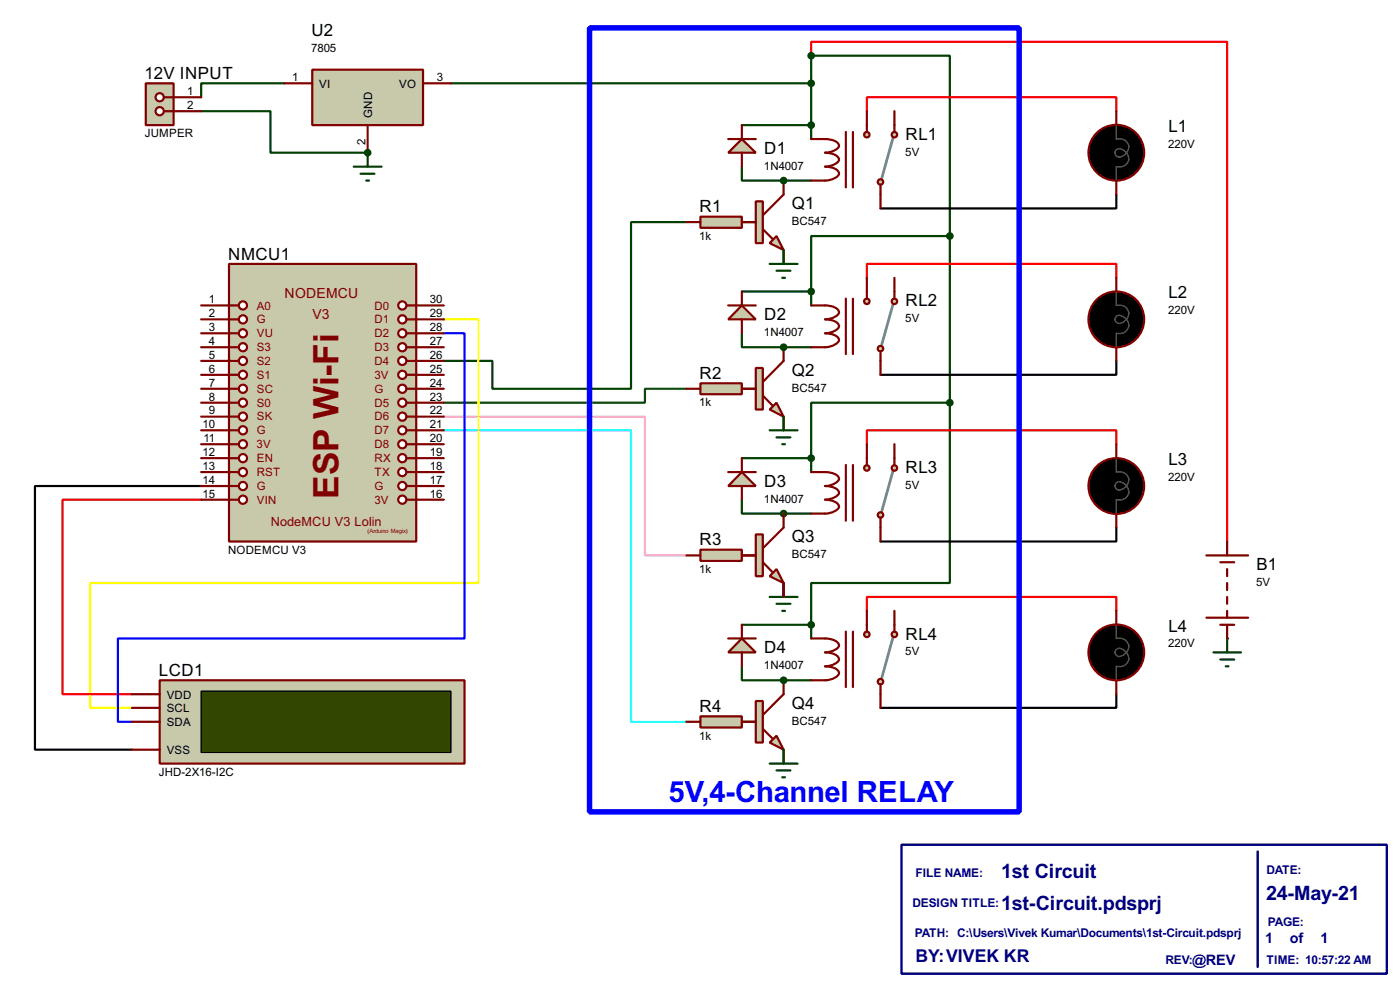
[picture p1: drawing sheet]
<svg xmlns="http://www.w3.org/2000/svg" width="256mm" height="180mm" viewBox="0 0 256 180" stroke-linecap="round" stroke-linejoin="round" font-family="sans-serif">
<circle cx="143.6" cy="33.1" r=".2" fill="#004000"/>
<path d="M135.9 30.5v2.6h12.7" fill="none" stroke="#004000" stroke-width=".4"/>
<circle cx="143.6" cy="63.6" r=".2" fill="#004000"/>
<path d="M135.9 61v2.6h12.7M135.9 91.5v2.5h12.7" fill="none" stroke="#004000" stroke-width=".4"/>
<circle cx="143.6" cy="124.5" r=".2" fill="#004000"/>
<path d="M135.9 122v2.5h12.7" fill="none" stroke="#004000" stroke-width=".4"/>
<circle cx="143.6" cy="94" r=".2" fill="#004000"/>
<g fill="none" stroke="#004000" stroke-width=".4">
<path d="M52.1 15.3h-15.2v2.5M82.6 15.3h66M135.9 22.9h12.7M148.6 25.5v-15.3h25.4v33M125.8 40.7h-10.2v30.5h-25.4v-5.1h-8.9M135.9 53.4h12.7M148.6 53.4v2.5M174 43.2h-25.4v10.2M174 43.2v30.5M174 73.7v33h-25.4v7.7M174 73.7h-25.4v10.2M135.9 83.9h12.7"/>
<path d="M148.6 83.9v2.5M135.9 114.4h12.7M143.6 106.7v2.6M148.6 114.4v2.5"/>
</g>
<path d="M125.8 71.2h-7.6v2.5h-36.9" fill="none" stroke="#008000" stroke-width=".4"/>
<path d="M81.3 76.3h36.9v25.4h7.6" fill="none" stroke="#ff80ff" stroke-width=".4"/>
<path d="M81.3 78.8h34.3v53.3h10.2" fill="none" stroke="#0ff" stroke-width=".4"/>
<circle cx="67.4" cy="28" r=".2" fill="#004000"/>
<path d="M36.9 20.4h12.7v7.6h17.8" fill="none" stroke="#004000" stroke-width=".4"/>
<path d="M204.5 35.6v2.6h-43.2M204.5 66.1v2.5h-43.2M36.9 89h-30.5v48.2h17.8M204.5 96.6v2.5h-43.2M204.5 127.1v2.5h-43.2" fill="none" stroke="#000" stroke-width=".4"/>
<path d="M81.3 58.5h6.4v48.2h-71.1v22.9h7.6" fill="none" stroke="#ff0" stroke-width=".4"/>
<path d="M148.6 10.2v-2.5h76.2v91.4M158.8 20.4v-2.6h45.7v2.6M158.8 50.9v-2.6h45.7v2.6M36.9 91.5h-25.4v35.6h12.7M158.8 81.3v-2.5h45.7v2.5M158.8 111.8v-2.5h45.7v2.5" fill="none" stroke="#f00" stroke-width=".4"/>
<path d="M81.3 61h3.8v55.9h-63.5v15.2h2.6" fill="none" stroke="#00f" stroke-width=".4"/>
<circle cx="224.8" cy="116.9" r=".2" fill="#004000"/>
<path d="M42 48.3h34.3v50.8h-34.3z" fill="#c8c8aa" stroke="#800000" stroke-width=".4"/>
<path d="M42 55.9h1.7" fill="none" stroke="#800000" stroke-width=".4"/>
<circle cx="44.5" cy="58.5" r=".75" fill="#feffff" stroke="#800000" stroke-width=".4"/>
<path d="M42 58.5h1.7" fill="none" stroke="#800000" stroke-width=".4"/>
<circle cx="44.5" cy="61" r=".75" fill="#feffff" stroke="#800000" stroke-width=".4"/>
<path d="M42 61h1.7" fill="none" stroke="#800000" stroke-width=".4"/>
<circle cx="44.5" cy="63.6" r=".75" fill="#feffff" stroke="#800000" stroke-width=".4"/>
<path d="M42 63.6h1.7" fill="none" stroke="#800000" stroke-width=".4"/>
<circle cx="44.5" cy="66.1" r=".75" fill="#feffff" stroke="#800000" stroke-width=".4"/>
<path d="M42 66.1h1.7" fill="none" stroke="#800000" stroke-width=".4"/>
<circle cx="44.5" cy="68.6" r=".75" fill="#feffff" stroke="#800000" stroke-width=".4"/>
<path d="M42 68.6h1.7" fill="none" stroke="#800000" stroke-width=".4"/>
<circle cx="44.5" cy="71.2" r=".75" fill="#feffff" stroke="#800000" stroke-width=".4"/>
<path d="M42 71.2h1.7" fill="none" stroke="#800000" stroke-width=".4"/>
<circle cx="44.5" cy="73.7" r=".75" fill="#feffff" stroke="#800000" stroke-width=".4"/>
<path d="M42 73.7h1.7" fill="none" stroke="#800000" stroke-width=".4"/>
<circle cx="44.5" cy="76.3" r=".75" fill="#feffff" stroke="#800000" stroke-width=".4"/>
<path d="M42 76.3h1.7" fill="none" stroke="#800000" stroke-width=".4"/>
<circle cx="44.5" cy="78.8" r=".75" fill="#feffff" stroke="#800000" stroke-width=".4"/>
<path d="M42 78.8h1.7" fill="none" stroke="#800000" stroke-width=".4"/>
<circle cx="44.5" cy="81.3" r=".75" fill="#feffff" stroke="#800000" stroke-width=".4"/>
<path d="M42 81.3h1.7" fill="none" stroke="#800000" stroke-width=".4"/>
<circle cx="44.5" cy="83.9" r=".75" fill="#feffff" stroke="#800000" stroke-width=".4"/>
<path d="M42 83.9h1.7" fill="none" stroke="#800000" stroke-width=".4"/>
<circle cx="44.5" cy="86.4" r=".75" fill="#feffff" stroke="#800000" stroke-width=".4"/>
<path d="M42 86.4h1.7" fill="none" stroke="#800000" stroke-width=".4"/>
<circle cx="44.5" cy="89" r=".75" fill="#feffff" stroke="#800000" stroke-width=".4"/>
<path d="M42 89h1.7" fill="none" stroke="#800000" stroke-width=".4"/>
<circle cx="44.5" cy="91.5" r=".75" fill="#feffff" stroke="#800000" stroke-width=".4"/>
<path d="M42 91.5h1.7" fill="none" stroke="#800000" stroke-width=".4"/>
<circle cx="44.5" cy="55.9" r=".75" fill="#feffff" stroke="#800000" stroke-width=".4"/>
<path d="M74.5 55.9h1.8" fill="none" stroke="#800000" stroke-width=".4"/>
<circle cx="73.7" cy="58.5" r=".75" fill="#feffff" stroke="#800000" stroke-width=".4"/>
<path d="M74.5 58.5h1.8" fill="none" stroke="#800000" stroke-width=".4"/>
<circle cx="73.7" cy="61" r=".75" fill="#feffff" stroke="#800000" stroke-width=".4"/>
<path d="M74.5 61h1.8" fill="none" stroke="#800000" stroke-width=".4"/>
<circle cx="73.7" cy="63.6" r=".75" fill="#feffff" stroke="#800000" stroke-width=".4"/>
<path d="M74.5 63.6h1.8" fill="none" stroke="#800000" stroke-width=".4"/>
<circle cx="73.7" cy="66.1" r=".75" fill="#feffff" stroke="#800000" stroke-width=".4"/>
<path d="M74.5 66.1h1.8" fill="none" stroke="#800000" stroke-width=".4"/>
<circle cx="73.7" cy="68.6" r=".75" fill="#feffff" stroke="#800000" stroke-width=".4"/>
<path d="M74.5 68.6h1.8" fill="none" stroke="#800000" stroke-width=".4"/>
<circle cx="73.7" cy="71.2" r=".75" fill="#feffff" stroke="#800000" stroke-width=".4"/>
<path d="M74.5 71.2h1.8" fill="none" stroke="#800000" stroke-width=".4"/>
<circle cx="73.7" cy="73.7" r=".75" fill="#feffff" stroke="#800000" stroke-width=".4"/>
<path d="M74.5 73.7h1.8" fill="none" stroke="#800000" stroke-width=".4"/>
<circle cx="73.7" cy="76.3" r=".75" fill="#feffff" stroke="#800000" stroke-width=".4"/>
<path d="M74.5 76.3h1.8" fill="none" stroke="#800000" stroke-width=".4"/>
<circle cx="73.7" cy="78.8" r=".75" fill="#feffff" stroke="#800000" stroke-width=".4"/>
<path d="M74.5 78.8h1.8" fill="none" stroke="#800000" stroke-width=".4"/>
<circle cx="73.7" cy="81.3" r=".75" fill="#feffff" stroke="#800000" stroke-width=".4"/>
<path d="M74.5 81.3h1.8" fill="none" stroke="#800000" stroke-width=".4"/>
<circle cx="73.7" cy="83.9" r=".75" fill="#feffff" stroke="#800000" stroke-width=".4"/>
<path d="M74.5 83.9h1.8" fill="none" stroke="#800000" stroke-width=".4"/>
<circle cx="73.7" cy="86.4" r=".75" fill="#feffff" stroke="#800000" stroke-width=".4"/>
<path d="M74.5 86.4h1.8" fill="none" stroke="#800000" stroke-width=".4"/>
<circle cx="73.7" cy="89" r=".75" fill="#feffff" stroke="#800000" stroke-width=".4"/>
<path d="M74.5 89h1.8" fill="none" stroke="#800000" stroke-width=".4"/>
<circle cx="73.7" cy="91.5" r=".75" fill="#feffff" stroke="#800000" stroke-width=".4"/>
<path d="M74.5 91.5h1.8" fill="none" stroke="#800000" stroke-width=".4"/>
<circle cx="73.7" cy="55.9" r=".75" fill="#feffff" stroke="#800000" stroke-width=".4"/>
<g fill="none" stroke="#800000" stroke-width=".4">
<path d="M36.9 55.9h5.1M36.9 58.5h5.1M76.3 55.9h5M76.3 58.5h5M36.9 61h5.1M36.9 63.6h5.1M36.9 66.1h5.1M36.9 68.6h5.1M36.9 71.2h5.1M36.9 73.7h5.1M36.9 76.3h5.1M36.9 78.8h5.1"/>
<path d="M76.3 61h5M76.3 63.6h5M76.3 66.1h5M76.3 68.6h5M76.3 71.2h5M76.3 73.7h5M76.3 76.3h5M76.3 78.8h5M36.9 81.3h5.1M36.9 83.9h5.1M36.9 86.4h5.1M36.9 89h5.1"/>
<path d="M36.9 91.5h5.1M76.3 81.3h5M76.3 83.9h5M76.3 86.4h5M76.3 89h5M76.3 91.5h5"/>
</g>
<path d="M135.9 25.5l2.6 2.5h-5.1z" fill="#c8c8aa" stroke="#800000" stroke-width=".4"/>
<path d="M133.4 25.5h5.1M135.9 22.9v2.6M135.9 28v2.5" fill="none" stroke="#800000" stroke-width=".4"/>
<path d="M163.6 25.2l-2 7.4" fill="none" stroke="#808080" stroke-width=".5"/>
<g fill="#c8c8aa" stroke="#800000" stroke-width=".4">
<circle cx="161.3" cy="33.3" r=".5"/>
<circle cx="163.8" cy="24.7" r=".5"/>
</g>
<path d="M163.9 22.9v1.3" fill="none" stroke="#800000" stroke-width=".4"/>
<circle cx="158.8" cy="24.7" r=".5" fill="#c8c8aa" stroke="#800000" stroke-width=".4"/>
<path d="M148.6 25.5a8.7 8.7 0 0 1 4.3 .3 .87 .87 0 0 1 .7 1.2 3.2 3.2 0 0 1-2.4 1 2.33 2.33 0 0 1 2.5 1.3 2.68 2.68 0 0 1-2.5 1.2 3.1 3.1 0 0 1 2.4 .9 .88 .88 0 0 1-.7 1.2 7.1 7.1 0 0 1-4.3 .5M155 24.2v10.1M156.3 24.2v10.1M158.8 20.4v3.8M161.3 33.8v4.4M163.9 20.4v2.5" fill="none" stroke="#800000" stroke-width=".4"/>
<path d="M135.9 55.9l2.6 2.6h-5.1z" fill="#c8c8aa" stroke="#800000" stroke-width=".4"/>
<path d="M133.4 55.9h5.1M135.9 53.4v2.5M135.9 58.5v2.5" fill="none" stroke="#800000" stroke-width=".4"/>
<path d="M163.6 55.7l-2 7.3" fill="none" stroke="#808080" stroke-width=".5"/>
<g fill="#c8c8aa" stroke="#800000" stroke-width=".4">
<circle cx="161.3" cy="63.8" r=".5"/>
<circle cx="163.8" cy="55.2" r=".5"/>
</g>
<path d="M163.9 53.4v1.3" fill="none" stroke="#800000" stroke-width=".4"/>
<circle cx="158.8" cy="55.2" r=".5" fill="#c8c8aa" stroke="#800000" stroke-width=".4"/>
<path d="M148.6 55.9a8.5 8.5 0 0 1 4.3 .4 .89 .89 0 0 1 .8 .8 .89 .89 0 0 1-.8 .9l-1.1 .4-.6 .1a3.2 3.2 0 0 1 2.4 .8 .9 .9 0 0 1-.7 1.3l-1.1 .3-.6 .1a3.2 3.2 0 0 1 2.4 .9 .89 .89 0 0 1-.7 1.2 6.8 6.8 0 0 1-4.3 .5M155 54.7v10.1M156.3 54.7v10.1M158.8 50.9v3.8M163.9 50.9v2.5M161.3 64.3v4.3" fill="none" stroke="#800000" stroke-width=".4"/>
<path d="M135.9 86.4l2.6 2.6h-5.1z" fill="#c8c8aa" stroke="#800000" stroke-width=".4"/>
<path d="M133.4 86.4h5.1M135.9 83.9v2.5M135.9 89v2.5" fill="none" stroke="#800000" stroke-width=".4"/>
<path d="M163.6 86.2l-2 7.3" fill="none" stroke="#808080" stroke-width=".5"/>
<g fill="#c8c8aa" stroke="#800000" stroke-width=".4">
<circle cx="161.3" cy="94.3" r=".5"/>
<circle cx="163.8" cy="85.7" r=".5"/>
</g>
<path d="M163.9 83.9v1.2" fill="none" stroke="#800000" stroke-width=".4"/>
<circle cx="158.8" cy="85.7" r=".5" fill="#c8c8aa" stroke="#800000" stroke-width=".4"/>
<path d="M148.6 86.4a8.7 8.7 0 0 1 4.3 .3 .87 .87 0 0 1 .7 1.2 3.2 3.2 0 0 1-2.4 1.1 3.2 3.2 0 0 1 2.4 .8 .86 .86 0 0 1-.7 1.2l-1.1 .4-.6 .1a2.33 2.33 0 0 1 2.5 1.3 2.68 2.68 0 0 1-2.5 1.2h-2.6M155 85.1v10.2M156.3 85.1v10.2M158.8 81.3v3.8M161.3 94.8v4.3M163.9 81.3v2.6" fill="none" stroke="#800000" stroke-width=".4"/>
<path d="M135.9 116.9l2.6 2.5h-5.1z" fill="#c8c8aa" stroke="#800000" stroke-width=".4"/>
<path d="M133.4 116.9h5.1M135.9 114.4v2.5M135.9 119.4v2.6" fill="none" stroke="#800000" stroke-width=".4"/>
<path d="M163.6 116.6l-2 7.4" fill="none" stroke="#808080" stroke-width=".5"/>
<g fill="#c8c8aa" stroke="#800000" stroke-width=".4">
<circle cx="161.3" cy="124.8" r=".5"/>
<circle cx="163.8" cy="116.1" r=".5"/>
</g>
<path d="M163.9 114.4v1.2" fill="none" stroke="#800000" stroke-width=".4"/>
<circle cx="158.8" cy="116.1" r=".5" fill="#c8c8aa" stroke="#800000" stroke-width=".4"/>
<path d="M148.6 116.9a8.2 8.2 0 0 1 4.3 .3 .88 .88 0 0 1 .8 .9 .88 .88 0 0 1-.8 .9l-1.1 .3-.6 .1a3.1 3.1 0 0 1 2.4 .9 .88 .88 0 0 1-.7 1.2l-1.1 .4-.6 .1a3.2 3.2 0 0 1 2.4 .8 .9 .9 0 0 1-.7 1.3 7 7 0 0 1-4.3 .4M155 115.6v10.2M156.3 115.6v10.2M158.8 111.8v3.8M163.9 111.8v2.6M161.3 125.3v4.3" fill="none" stroke="#800000" stroke-width=".4"/>
<path d="M142.3 43.2l1.3 2.6-2.6-1.3z" fill="#c8c8aa" stroke="#800000" stroke-width=".4"/>
<path d="M138.5 36.9h1.3v7.6h-1.3z" fill="#c8c8aa" stroke="#800000" stroke-width=".4"/>
<path d="M143.6 33.1v2.5l-3.8 3.8M135.9 40.7h2.6M139.8 42l1.7 1.7M143.6 45.8v2.5" fill="none" stroke="#800000" stroke-width=".4"/>
<circle cx="143.5" cy="33.1" r=".5" fill="#004000" stroke="#004000" stroke-width=".4"/>
<path d="M142.3 73.7l1.3 2.6-2.6-1.3z" fill="#c8c8aa" stroke="#800000" stroke-width=".4"/>
<path d="M138.5 67.4h1.3v7.6h-1.3z" fill="#c8c8aa" stroke="#800000" stroke-width=".4"/>
<path d="M135.9 71.2h2.6M139.8 72.4l1.7 1.8M143.6 63.6v2.5l-3.8 3.8M143.6 76.3v2.5" fill="none" stroke="#800000" stroke-width=".4"/>
<g fill="#004000" stroke="#004000" stroke-width=".4">
<circle cx="143.5" cy="63.6" r=".5"/>
<circle cx="143.5" cy="94" r=".5"/>
</g>
<path d="M141 135.9l1.3-1.2 1.3 2.5z" fill="#c8c8aa" stroke="#800000" stroke-width=".4"/>
<path d="M138.5 128.3h1.3v7.6h-1.3z" fill="#c8c8aa" stroke="#800000" stroke-width=".4"/>
<path d="M135.9 132.1h2.6M139.8 133.4l1.7 1.8M143.6 124.5v2.6l-3.8 3.8M143.6 137.2v2.6" fill="none" stroke="#800000" stroke-width=".4"/>
<circle cx="143.5" cy="124.5" r=".5" fill="#004000" stroke="#004000" stroke-width=".4"/>
<path d="M141 109.3h5.1M142.3 110.5h2.5M143.3 111.8h.5M143.6 106.7v2.6" fill="none" stroke="#004000" stroke-width=".4"/>
<path d="M142.3 104.2l1.3 2.5-2.6-1.2z" fill="#c8c8aa" stroke="#800000" stroke-width=".4"/>
<path d="M138.5 97.8h1.3v7.7h-1.3z" fill="#c8c8aa" stroke="#800000" stroke-width=".4"/>
<path d="M143.6 94v2.6l-3.8 3.8M135.9 101.7h2.6M139.8 102.9l1.7 1.8M143.6 106.7v2.6" fill="none" stroke="#800000" stroke-width=".4"/>
<path d="M141 48.3h5.1M142.3 49.6h2.5M143.3 50.9h.5M143.6 45.8v2.5M141 78.8h5.1M143.6 76.3v2.5M142.3 80.1h2.5M143.3 81.3h.5M141 139.8h5.1M143.6 137.2v2.6M142.3 141h2.5M143.3 142.3h.5" fill="none" stroke="#004000" stroke-width=".4"/>
<g fill="#004000" stroke="#004000" stroke-width=".4">
<circle cx="148.6" cy="22.9" r=".5"/>
<circle cx="148.6" cy="114.4" r=".5"/>
<circle cx="148.6" cy="83.9" r=".5"/>
<circle cx="174" cy="73.7" r=".5"/>
<circle cx="148.6" cy="53.4" r=".5"/>
<circle cx="174" cy="43.2" r=".5"/>
</g>
<path d="M128.3 39.7h7.6v2h-7.6z" fill="#c8c8aa" stroke="#800000" stroke-width=".4"/>
<path d="M125.8 40.7h2.5M135.9 40.7h2.6" fill="none" stroke="#800000" stroke-width=".4"/>
<path d="M128.3 70.2h7.6v2h-7.6z" fill="#c8c8aa" stroke="#800000" stroke-width=".4"/>
<path d="M125.8 71.2h2.5M135.9 71.2h2.6" fill="none" stroke="#800000" stroke-width=".4"/>
<path d="M128.3 100.6h7.6v2.1h-7.6z" fill="#c8c8aa" stroke="#800000" stroke-width=".4"/>
<path d="M125.8 101.7h2.5M135.9 101.7h2.6" fill="none" stroke="#800000" stroke-width=".4"/>
<path d="M128.3 131.1h7.6v2.1h-7.6z" fill="#c8c8aa" stroke="#800000" stroke-width=".4"/>
<path d="M125.8 132.1h2.5M135.9 132.1h2.6" fill="none" stroke="#800000" stroke-width=".4"/>
<g fill="#004000" stroke="#004000" stroke-width=".4">
<circle cx="148.6" cy="10.2" r=".5"/>
<circle cx="148.6" cy="15.3" r=".5"/>
</g>
<path d="M64.8 30.5h5.1M66.1 31.8h2.5M67.1 33.1h.5M67.4 28v2.5" fill="none" stroke="#004000" stroke-width=".4"/>
<path d="M57.2 12.8h20.3v10.1h-20.3z" fill="#c8c8aa" stroke="#800000" stroke-width=".4"/>
<path d="M52.1 15.3h5.1M77.5 15.3h5.1M67.4 22.9v5.1" fill="none" stroke="#800000" stroke-width=".4"/>
<path d="M26.7 15.3h5.1v7.6h-5.1z" fill="#c8c8aa" stroke="#800000" stroke-width=".4"/>
<path d="M30 17.8h1.8" fill="none" stroke="#800000" stroke-width=".4"/>
<circle cx="29.2" cy="17.8" r=".75" fill="#feffff" stroke="#800000" stroke-width=".4"/>
<path d="M30 20.4h1.8" fill="none" stroke="#800000" stroke-width=".4"/>
<circle cx="29.2" cy="20.4" r=".75" fill="#feffff" stroke="#800000" stroke-width=".4"/>
<path d="M31.8 17.8h5.1M31.8 20.4h5.1" fill="none" stroke="#800000" stroke-width=".4"/>
<circle cx="67.3" cy="28" r=".5" fill="#004000" stroke="#004000" stroke-width=".4"/>
<path d="M29.3 124.5h55.8v15.3h-55.8z" fill="#c8c8aa" stroke="#800000" stroke-width=".4"/>
<path d="M36.9 126.5h45.7v11.2h-45.7z" fill="#324600" stroke="#000" stroke-width=".25"/>
<g fill="none" stroke="#800000" stroke-width=".4">
<path d="M204.5 20.4v2.5M204.5 33.1v2.5M204.5 50.9v2.5M204.5 63.6v2.5M204.5 81.3v2.6M204.5 94v2.6M224.8 99.1v2.6M204.5 111.8v2.6M221 101.7h7.7M221 113.1h7.7M223.6 102.9h2.5M223.6 114.4h2.5"/>
<path d="M224.8 104.2v1.3M224.8 106.7v1.3M224.8 109.3v1.2M224.8 111.8v1.3M224.8 114.4v2.5M24.2 137.2h5.1M24.2 129.6h5.1M24.2 127.1h5.1M24.2 132.1h5.1M204.5 124.5v2.6"/>
</g>
<g fill="#000" stroke="#800000" stroke-width=".4">
<circle cx="204.5" cy="28" r="5.1"/>
<circle cx="204.5" cy="58.5" r="5.1"/>
<circle cx="204.5" cy="89" r="5.1"/>
<circle cx="204.5" cy="119.4" r="5.1"/>
</g>
<path d="M204.5 22.9v2.6a1.66 1.66 0 0 1 2.2 .9 1.66 1.66 0 0 1-1 2.1 .83 .83 0 0 1-1.2 .1 .83 .83 0 0 1 0-1.2 .83 .83 0 0 1 1.2 0 1.66 1.66 0 0 1 .4 2.9l-.9 .2h-.7v2.6M204.5 53.4v2.5a1.66 1.66 0 0 1 2.2 .9 1.66 1.66 0 0 1-1 2.2 .79 .79 0 0 1-1.2-.1 .79 .79 0 0 1 .3-1.2 1.82 1.82 0 0 1 1.8 2.4 1.74 1.74 0 0 1-2.1 .9v2.6M204.5 83.9v2.5a1.66 1.66 0 0 1 2.2 .9 1.66 1.66 0 0 1-1 2.2 .83 .83 0 0 1-1.2 0 .83 .83 0 0 1 0-1.2 .83 .83 0 0 1 1.2 .1 1.66 1.66 0 0 1 .4 2.8l-.9 .3h-.7v2.5M204.5 114.4v2.5a1.69 1.69 0 0 1 2.2 1.1 1.69 1.69 0 0 1-1.4 2.1 .76 .76 0 0 1-1-.7 .76 .76 0 0 1 1-.7 1.87 1.87 0 0 1 1.3 2.4 1.76 1.76 0 0 1-2.1 .9v2.5" fill="none" stroke="#606060" stroke-width=".25"/>
<g fill="none" stroke="#feffff" stroke-width=".25">
<path d="M208.3 33.1l1.1 1.5M209.4 21.4l-1.1 1.5M210.4 30.5l1.5 1.1M210.9 28h1.8M211.9 24.4l-1.5 1.1M209.4 51.9l-1.1 1.5M210.9 58.5h1.8M211.9 54.9l-1.5 1M208.3 63.6l1.1 1.5M210.4 61l1.5 1M208.3 94l1.1 1.6M209.4 82.4l-1.1 1.5"/>
<path d="M210.4 91.5l1.5 1M210.9 89h1.8M211.9 85.4l-1.5 1M209.4 112.8l-1.1 1.6M210.9 119.4h1.8M211.9 115.9l-1.5 1M208.3 124.5l1.1 1.5M210.4 122l1.5 1"/>
</g>
<path d="M222.3 119.4h5.1M224.8 116.9v2.5M223.6 120.7h2.5M224.6 122h.5" fill="none" stroke="#004000" stroke-width=".4"/>
<path d="M108 5.1h78.7v143.5h-78.7z" fill="none" stroke="#00f" stroke-width="1"/>
<path d="M165.2 154.6h88.9v23.6h-88.9z" fill="#fff" stroke="#000080" stroke-width=".45"/>
<path d="M230.4 155.9v21.1" fill="none" stroke="#000080" stroke-width=".45"/>
<text font-size="7.2" fill="#800000" x="62" y="91.3" transform="rotate(-90 62 91.3)">ESP Wi-Fi</text>
<text font-size="6" fill="#00f" x="122.5" y="146.7">5V,4-Channel RELAY</text>
<g font-size="4.1" fill="#000080">
<text x="183.4" y="160.7">1st Circuit</text>
<text x="183.4" y="166.6">1st-Circuit.pdsprj</text>
<text x="232" y="164.8">24-May-21</text>
</g>
<text font-size="3.6" fill="#000080" x="167.7" y="176">BY:VIVEK KR</text>
<g font-size="3.5">
<text x="57.1" y="6.5">U2</text>
<text x="26.5" y="14.5">12V INPUT</text>
<text x="140" y="28.2">D1</text>
<text x="165.9" y="25.6">RL1</text>
<text x="214.1" y="24.2">L1</text>
<text x="128.2" y="38.8">R1</text>
<text x="145.1" y="38.3">Q1</text>
<text x="41.8" y="47.5">NMCU1</text>
<text x="140" y="58.6">D2</text>
<text x="165.9" y="56.1">RL2</text>
<text x="214.1" y="54.6">L2</text>
<text x="128.2" y="69.4">R2</text>
<text x="145.1" y="68.8">Q2</text>
<text x="140" y="89.1">D3</text>
<text x="165.9" y="86.6">RL3</text>
<text x="214.1" y="85.1">L3</text>
<text x="128.2" y="99.8">R3</text>
<text x="145.1" y="99.3">Q3</text>
<text x="230.2" y="104.4">B1</text>
<text x="140" y="119.6">D4</text>
<text x="165.9" y="117.1">RL4</text>
<text x="214.1" y="115.6">L4</text>
<text x="29.1" y="123.7">LCD1</text>
<text x="128.2" y="130.3">R4</text>
<text x="145.1" y="129.8">Q4</text>
</g>
<g font-size="3" fill="#000080">
<text x="231.8" y="172.6">1</text>
<text x="236.3" y="172.6">of</text>
<text x="241.9" y="172.6">1</text>
<text x="218.4" y="176.7">@REV</text>
</g>
<g font-size="2.9" fill="#800000">
<text x="52.1" y="54.5">NODEMCU</text>
<text x="57.2" y="58.3">V3</text>
</g>
<text font-size="2.6" fill="#800000" x="49.6" y="96.2">NodeMCU V3 Lolin</text>
<g font-size="2.5" fill="#000080">
<text x="167.7" y="160.5">FILE NAME:</text>
<text x="232" y="160">DATE:</text>
<text x="167.1" y="166.1">DESIGN TITLE:</text>
<text x="167.6" y="171.4">PATH: C:\Users\Vivek Kumar\Documents\1st-Circuit.pdsprj</text>
<text x="232.2" y="169.4">PAGE:</text>
<text x="213.5" y="176.5">REV:</text>
<text x="232" y="176.5">TIME: 10:57:22 AM</text>
</g>
<g font-size="2.4">
<text x="57" y="9.5">7805</text>
<text x="34.3" y="17.4">1</text>
<text x="53.5" y="14.8">1</text>
<text x="58.5" y="16.1">VI</text>
<text x="73.1" y="16.1">VO</text>
<text x="80.1" y="14.8">3</text>
<text x="34.3" y="19.9">2</text>
<text x="68.2" y="21.6" transform="rotate(-90 68.2 21.6)">GND</text>
<text x="26.5" y="25.1">JUMPER</text>
<text x="67" y="26.6" transform="rotate(-90 67 26.6)">2</text>
<text x="165.9" y="28.5">5V</text>
<text x="214" y="27.1">220V</text>
<text x="140" y="31">1N4007</text>
<text x="145" y="41.2">BC547</text>
<text x="128.1" y="43.9">1k</text>
<text x="38.3" y="55.5">1</text>
<text x="38.3" y="58.1">2</text>
<text x="78.8" y="55.5">30</text>
<text x="78.8" y="58.1">29</text>
<text x="165.9" y="59">5V</text>
<text x="214" y="57.5">220V</text>
<text x="38.3" y="60.6">3</text>
<text x="38.3" y="63.1">4</text>
<text x="38.3" y="65.6">5</text>
<text x="78.8" y="60.6">28</text>
<text x="78.8" y="63.1">27</text>
<text x="78.8" y="65.6">26</text>
<text x="140" y="61.5">1N4007</text>
<text x="38.3" y="68.2">6</text>
<text x="38.3" y="70.8">7</text>
<text x="78.8" y="68.2">25</text>
<text x="78.8" y="70.8">24</text>
<text x="145" y="71.7">BC547</text>
<text x="38.3" y="73.3">8</text>
<text x="38.3" y="75.8">9</text>
<text x="78.8" y="73.3">23</text>
<text x="78.8" y="75.8">22</text>
<text x="128.1" y="74.4">1k</text>
<text x="37.1" y="78.3">10</text>
<text x="37.1" y="83.5">12</text>
<text x="37.3" y="80.9">11</text>
<text x="78.8" y="78.3">21</text>
<text x="78.8" y="80.9">20</text>
<text x="78.8" y="83.5">19</text>
<text x="37.1" y="86">13</text>
<text x="37.1" y="88.5">14</text>
<text x="78.8" y="86">18</text>
<text x="78.8" y="88.5">17</text>
<text x="165.9" y="89.5">5V</text>
<text x="214" y="88">220V</text>
<text x="37.1" y="91.1">15</text>
<text x="78.8" y="91.1">16</text>
<text x="140" y="92">1N4007</text>
<text x="41.8" y="101.3">NODEMCU V3</text>
<text x="128.1" y="104.9">1k</text>
<text x="145" y="102.2">BC547</text>
<text x="230.1" y="107.3">5V</text>
<text x="165.9" y="120">5V</text>
<text x="214" y="118.5">220V</text>
<text x="140" y="122.5">1N4007</text>
<text x="30.5" y="130.4">SCL</text>
<text x="30.5" y="127.9">VDD</text>
<text x="30.5" y="132.9">SDA</text>
<text x="128.1" y="135.4">1k</text>
<text x="145" y="132.7">BC547</text>
<text x="29.1" y="142">JHD-2X16-I2C</text>
<text x="30.5" y="138">VSS</text>
</g>
<g font-size="2.4" fill="#800000">
<text x="47" y="56.7">A0</text>
<text x="47" y="59.2">G</text>
<text x="68.6" y="56.7">D0</text>
<text x="68.6" y="59.2">D1</text>
<text x="47" y="61.7">VU</text>
<text x="47" y="64.2">S3</text>
<text x="68.6" y="61.7">D2</text>
<text x="68.6" y="64.2">D3</text>
<text x="47" y="66.8">S2</text>
<text x="47" y="69.4">S1</text>
<text x="47" y="71.9">SC</text>
<text x="68.6" y="69.4">3V</text>
<text x="68.6" y="66.8">D4</text>
<text x="68.6" y="71.9">G</text>
<text x="47" y="74.4">S0</text>
<text x="47" y="76.9">SK</text>
<text x="68.6" y="74.4">D5</text>
<text x="68.6" y="76.9">D6</text>
<text x="47" y="82.1">3V</text>
<text x="47" y="79.5">G</text>
<text x="68.6" y="79.5">D7</text>
<text x="68.6" y="82.1">D8</text>
<text x="47" y="84.6">EN</text>
<text x="47" y="87.1">RST</text>
<text x="47" y="89.6">G</text>
<text x="68.6" y="84.6">RX</text>
<text x="68.6" y="87.1">TX</text>
<text x="68.6" y="89.6">G</text>
<text x="47" y="92.2">VIN</text>
<text x="68.6" y="92.2">3V</text>
</g>
<text font-size="1.2" fill="#800000" x="67.4" y="97.6">(Arduino Magix)</text>
</svg>
